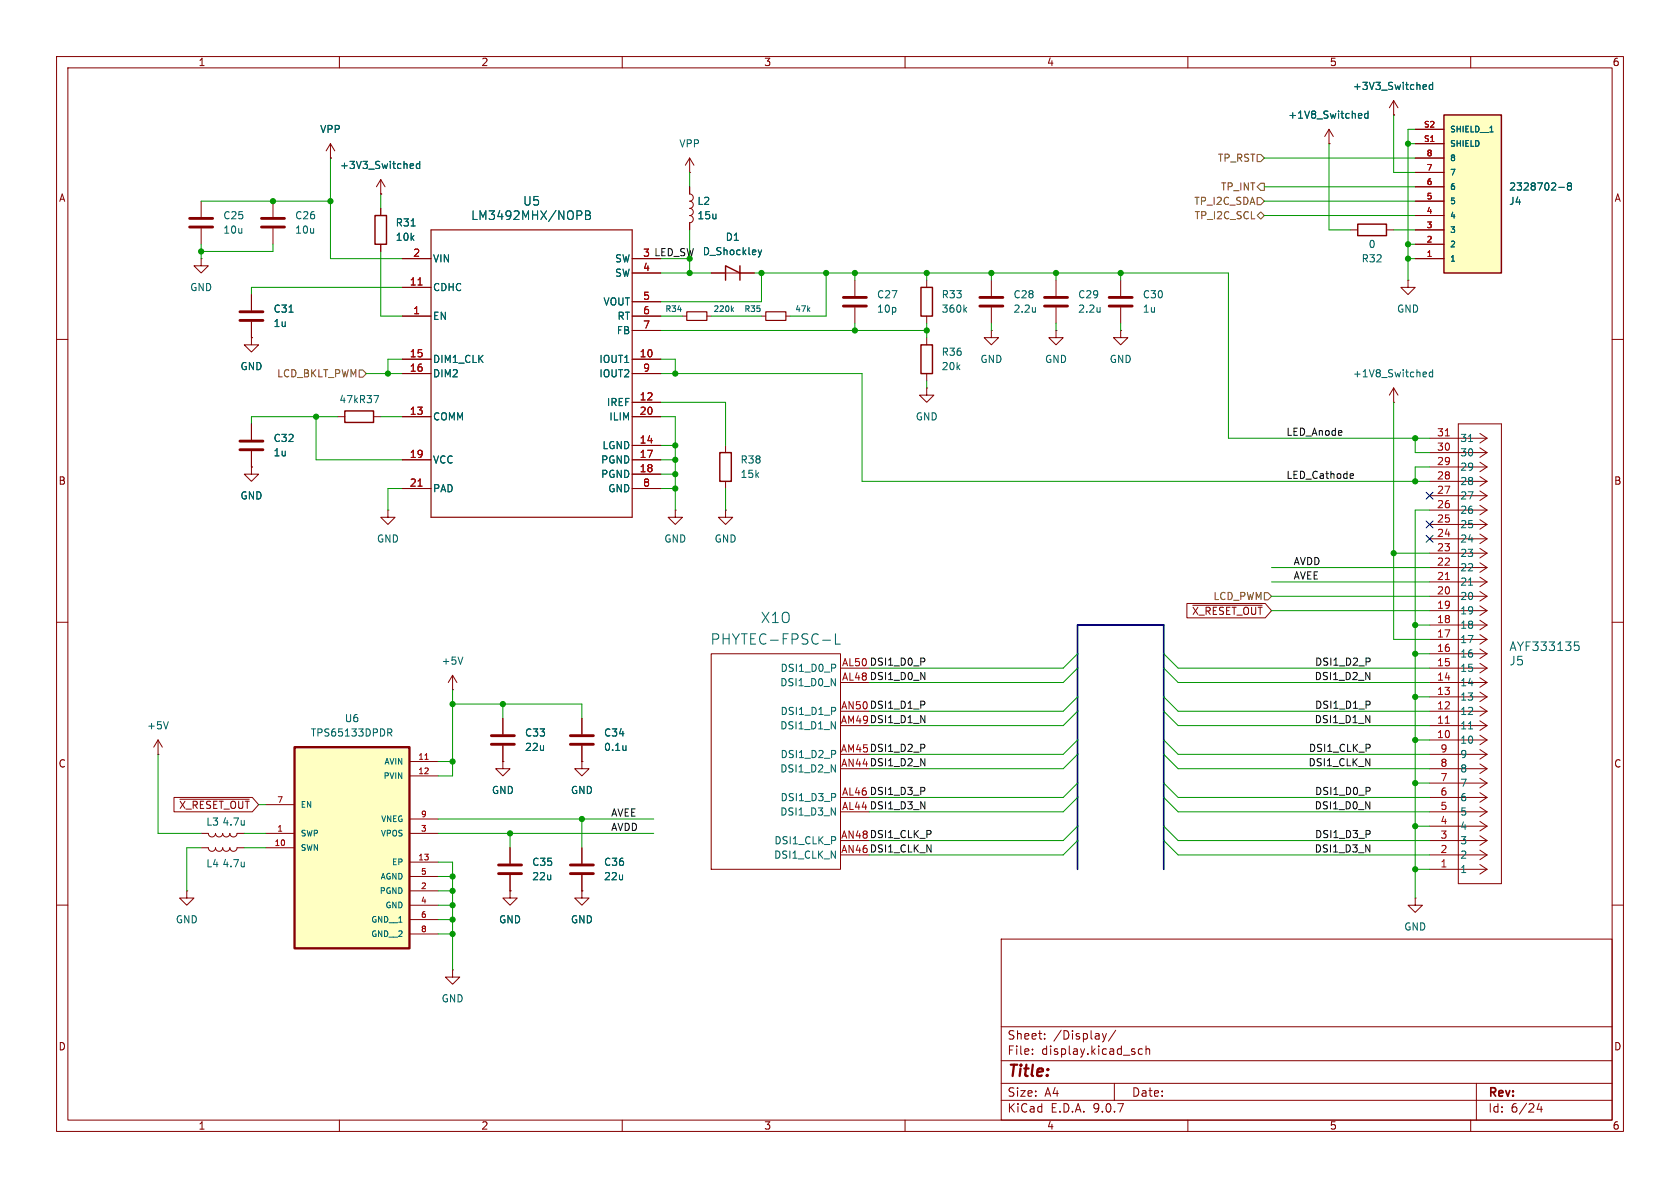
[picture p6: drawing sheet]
<svg xmlns="http://www.w3.org/2000/svg" width="297mm" height="210mm" viewBox="0 0 297 210" stroke-linecap="round" stroke-linejoin="round" font-family="sans-serif">
<g fill="none" stroke="#840000" stroke-width=".18">
<path d="M10 10h277v190h-277zM12 12h273v186h-273zM60 10v2M110 10v2M160 10v2M210 10v2M260 10v2M48.3 35.6v2.8M67.3 36.8v1.3M48.3 40.4v2.8M67.3 43.2v1.3M163.8 49.5v1.3"/>
<path d="M163.8 55.9v1.3M10 60h2M128.3 78.7v1.3M246.4 71.1h.1M246.4 68.6l-.8 1.3M246.4 68.6l.7 1.3M246.4 68.6v2.5M285 60h2M68.6 90.2v1.2h1.2l-1.2 1.3-1.3-1.3h1.3M68.6 90.2h.1M128.3 90.2v1.2h1.2l-1.2 1.3-1.3-1.3h1.3M128.3 90.2h.1"/>
<path d="M128.3 85.1v1.3M10 110h2M125.7 115.6h22.9v38.1h-22.9zM148.6 118.1h5.1M285 110h2M148.6 120.7h5.1M148.6 125.7h5.1M148.6 128.3h5.1M148.6 133.4h5.1M148.6 135.9h5.1M148.6 141h5.1M148.6 143.5h5.1"/>
<path d="M148.6 148.6h5.1M148.6 151.1h5.1M10 160h2M177 166h108v32h-108zM285 160h2M60 198v2M110 198v2M160 198v2M177 194.5h108M177 191.5h108M177 187.5h108M177 181.5h108"/>
<path d="M182.5 186.3v.1M182.5 185.5v.1M184.7 183.6v.1M184.7 182.8v.1M194.9 182.7l.3 1M195.2 183.7l-.1 .4-.2 .1M195.6 182.7l-.4 1M197 191.5v3M197.2 182.1l-1.2 2M202 185.5l-.5-.1-.3 .3v.4l.2 .2h.6M202.6 185.5l.2-.1 .4 .1v.9M202.6 184.9v1.5"/>
<path d="M210 198v2M260 198v2M261 191.5v6.5M272.1 195l-.4 1.1h1M272.5 195.6v1"/>
</g>
<path d="M66.3 38.1h2v5.1h-2zM162.8 50.8h2v5.1h-2zM127.3 80h2v5.1h-2z" fill="none" stroke="#840000" stroke-width=".25"/>
<path d="M72.7 39.9h.7M170.5 54.7l.4 .5M170.9 54.3l-.5 .5M251.8 65.8h.3l.1 .3-.6 .1M252.1 66.6h-.3M253.3 65.8h-.4l-.2 .2 .1 .6h.5M253.3 65.3v1.3M145.4 113.2h1.4M147.7 112v1.9h.9" fill="none" stroke="#006464" stroke-width=".18"/>
<path d="M46.2 38.6h4.1M46.2 40.1h4.1" fill="none" stroke="#840000" stroke-width=".51"/>
<path d="M255.3 20.3h10.1v28h-10.1z" fill="#ffffc2"/>
<path d="M255.3 20.3h10.1v28h-10.1zM130.8 48.3l-2.5-1.3v2.5M130.8 47v2.5" fill="none" stroke="#840000" stroke-width=".25"/>
<g fill="none" stroke="#840000" stroke-width=".18">
<path d="M246.4 17.8l-.8 1.3M246.4 17.8l.7 1.3M246.4 17.8v2.5M35.6 35.6v2.8M58.4 27.9h.1M58.4 25.4l-.7 1.3M58.4 25.4l.8 1.3M58.4 25.4v2.5M67.3 34.3h.1M67.3 31.8l-.8 1.2M67.3 31.8l.8 1.2M67.3 31.8v2.5"/>
<path d="M121.9 30.5h.1M121.9 33v1.3a.64 .64 0 0 1 .7 .6 .64 .64 0 0 1-.7 .7 .64 .64 0 0 1 .7 .6 .64 .64 0 0 1-.7 .6M121.9 36.8a.64 .64 0 0 1 .7 .7 .64 .64 0 0 1-.7 .6 .64 .64 0 0 1 .7 .6 .64 .64 0 0 1-.7 .7v1.2M121.9 27.9l-.7 1.3M121.9 27.9l.8 1.3M121.9 27.9v2.6M234.9 25.4h.1M234.9 22.9l-.7 1.2M234.9 22.9l.8 1.2M234.9 22.9v2.5M246.4 20.3h.1M250.2 38.1h5.1"/>
<path d="M250.2 35.6h5.1M250.2 33h5.1M250.2 30.5h5.1M250.2 27.9h5.1M250.2 25.4h5.1M250.2 22.9h5.1M35.6 45.7v1.3h1.2l-1.2 1.3-1.3-1.3h1.3M35.6 45.7h.1M35.6 40.4v2.8M125.7 48.3h7.6M151.1 49.5v2.8M151.1 54.4v2.8"/>
<path d="M175.3 58.4v1.3h1.2l-1.2 1.3-1.3-1.3h1.3M175.3 58.4h.1M175.3 49.5v2.8M175.3 54.4v2.8M186.7 58.4v1.3h1.3l-1.3 1.3-1.3-1.3h1.3M186.7 58.4h.1M186.7 49.5v2.8M186.7 54.4v2.8M250.2 45.7h5.1M250.2 43.2h5.1M250.2 40.6h5.1M163.8 68.6v1.3h1.3l-1.3 1.2-1.2-1.2h1.2"/>
<path d="M163.8 68.6h.1M252.7 77.5h10.2M257.8 74.9h7.6v81.3h-7.6zM261.6 79.2l1.3 .8M261.6 76.6l1.3 .9M262.9 77.5l-1.3 .8M119.4 90.2v1.2h1.2l-1.2 1.3-1.3-1.3h1.3M119.4 90.2h.1M252.7 97.8h10.2M252.7 95.3h10.2M252.7 92.7h10.2M252.7 90.2h10.2"/>
<path d="M252.7 87.6h10.2M252.7 85.1h10.2M252.7 82.6h10.2M252.7 80h10.2M261.6 99.5l1.3 .8M261.6 96.9l1.3 .9M261.6 94.4l1.3 .9M261.6 91.9l1.3 .8M261.6 89.3l1.3 .9M261.6 86.8l1.3 .8M261.6 84.2l1.3 .9M261.6 81.7l1.3 .9"/>
<path d="M262.9 97.8l-1.3 .8M262.9 95.3l-1.3 .8M262.9 92.7l-1.3 .9M262.9 90.2l-1.3 .8M262.9 87.6l-1.3 .9M262.9 85.1l-1.3 .8M262.9 82.6l-1.3 .8M262.9 80l-1.3 .9M80 119.4l-.8 1.3M80 119.4l.8 1.3M80 119.4v2.5M252.7 118.1h10.2"/>
<path d="M252.7 115.6h10.2M252.7 113h10.2M252.7 110.5h10.2M252.7 108h10.2M252.7 105.4h10.2M252.7 102.9h10.2M252.7 100.3h10.2M261.6 119.8l1.3 .9M261.6 117.3l1.3 .8M261.6 114.7l1.3 .9M261.6 112.2l1.3 .8M261.6 109.6l1.3 .9"/>
<path d="M261.6 107.1l1.3 .9M261.6 104.6l1.3 .8M261.6 102l1.3 .9M262.9 118.1l-1.3 .9M262.9 115.6l-1.3 .8M262.9 113l-1.3 .9M262.9 110.5l-1.3 .8M262.9 108l-1.3 .8M262.9 105.4l-1.3 .9M262.9 102.9l-1.3 .8M262.9 100.3l-1.3 .9M80 121.9h.1"/>
<path d="M88.9 134.6v1.3h1.3l-1.3 1.3-1.3-1.3h1.3M88.9 134.6h.1M88.9 127v2.8M88.9 131.8v2.8M102.9 134.6v1.3h1.2l-1.2 1.3-1.3-1.3h1.3M102.9 134.6h.1M102.9 127v2.8M102.9 131.8v2.8M252.7 138.4h10.2M252.7 135.9h10.2M252.7 133.4h10.2M252.7 130.8h10.2"/>
<path d="M252.7 128.3h10.2M252.7 125.7h10.2M252.7 123.2h10.2M252.7 120.7h10.2M261.6 137.6l1.3 .8M261.6 135l1.3 .9M261.6 132.5l1.3 .9M261.6 130l1.3 .8M261.6 127.4l1.3 .9M261.6 124.9l1.3 .8M261.6 122.3l1.3 .9M262.9 138.4l-1.3 .9"/>
<path d="M262.9 135.9l-1.3 .8M262.9 133.4l-1.3 .8M262.9 130.8l-1.3 .9M262.9 128.3l-1.3 .8M262.9 125.7l-1.3 .9M262.9 123.2l-1.3 .8M262.9 120.7l-1.3 .8M90.2 157.5v1.3h1.2l-1.2 1.2-1.3-1.2h1.3M90.2 157.5h.1M90.2 149.9v2.8M90.2 154.7v2.8M102.9 157.5v1.3h1.2l-1.2 1.2-1.3-1.2h1.3"/>
<path d="M102.9 157.5h.1M102.9 149.9v2.8M102.9 154.7v2.8M250.2 158.8v1.2h1.3l-1.3 1.3-1.3-1.3h1.3M250.2 158.8h.1M252.7 153.7h10.2M252.7 151.1h10.2M252.7 148.6h10.2M252.7 146.1h10.2M252.7 143.5h10.2M252.7 141h10.2M261.6 152.8l1.3 .9"/>
<path d="M261.6 150.3l1.3 .8M261.6 147.7l1.3 .9M261.6 145.2l1.3 .9M261.6 142.7l1.3 .8M261.6 140.1l1.3 .9M262.9 153.7l-1.3 .8M262.9 151.1l-1.3 .9M262.9 148.6l-1.3 .8M262.9 146.1l-1.3 .8M262.9 143.5l-1.3 .9M262.9 141l-1.3 .8M80 171.5v1.2h1.3l-1.3 1.3-1.3-1.3h1.3"/>
<path d="M80 171.5h.1"/>
</g>
<g fill="none" stroke="#006464" stroke-width=".18">
<path d="M241.8 19.6v1.3M251.8 15h.3l.1 .3-.6 .1M252.1 15.8h-.3M253.3 15h-.4l-.2 .2 .1 .6h.5M253.3 14.5v1.3M72.7 28.9l.4 .1v.2l-.6 .2M73.1 29.7l-.4 .1M74.2 29l-.4-.1-.2 .3 .1 .5h.5M74.2 28.5v1.3M240.3 20.1h.4l.1 .3-.6 .1M240.7 20.8l-.4 .1M241.8 20.1h-.3l-.3 .2 .2 .5h.4"/>
<path d="M263.4 23.3h.6M275.6 33.1h.9M277.3 32.9l-.2-.3 .2-.3h.3l.2 .3-.2 .3M277.3 32.9l-.2 .2 .1 .4 .1 .1 .4-.1 .1-.1v-.3l-.2-.2M277.3 32.9h.3M134 44.2l.3 .8M134.3 45l-.1 .4M134.7 44.2l-.4 .8M183.1 54.3v.9M183.1 55.1h-.1M194.5 54.3v.9M194.5 55.1h-.1"/>
<path d="M259.6 78h.7M81.8 116.1l-.4 1.3M259.6 103.4h.7M278.4 113.5h.7M278.5 114.1h.4l.3 .2-.2 .6-.5 .1M110.7 131.8v.9M110.7 132.5l-.1 .1M259.6 128.8h.7"/>
</g>
<g fill="none" stroke="#840000" stroke-width=".51">
<path d="M33.5 38.6h4.1M33.5 40.1h4.1M149.1 52.6h4.1M149.1 54.1h4.1M173.2 52.6h4.1M173.2 54.1h4.1M184.7 52.6h4M184.7 54.1h4M86.9 130h4M86.9 131.6h4M100.8 130h4.1M100.8 131.6h4.1"/>
<path d="M88.1 152.9h4.1M88.1 154.4h4.1M100.8 152.9h4.1M100.8 154.4h4.1"/>
</g>
<path d="M255.5 77.1h.7M255.5 102.5h.7M255.5 127.9h.7" fill="none" stroke="#a90000" stroke-width=".18"/>
<path d="M52.1 132.1h20.3v35.5h-20.3z" fill="#ffffc2"/>
<path d="M52.1 132.1h20.3v35.5h-20.3z" fill="none" stroke="#840000" stroke-width=".41"/>
<g fill="none" stroke="#840000" stroke-width=".18">
<path d="M58.4 27.9h.1M67.3 34.3h.1M67.3 36.8v1.3M121.9 33v1.3M121.9 39.4v1.2M234.9 25.4h.1M246.4 20.3h.1M250.2 38.1h5.1M250.2 35.6h5.1M250.2 33h5.1M250.2 30.5h5.1M250.2 27.9h5.1"/>
<path d="M250.2 25.4h5.1M250.2 22.9h5.1M44.4 59.7v1.3h1.3l-1.3 1.2-1.2-1.2h1.2M44.4 59.7h.1M44.4 52.1v2.8M44.4 56.9v2.8M67.3 43.2v1.3M71.1 55.9h5.1M71.1 45.7h5.1M71.1 50.8h5.1M111.8 55.9h5M111.8 45.7h5"/>
<path d="M111.8 53.3h5M111.8 58.4h5M111.8 48.3h5M120.6 55.9h.8M125 55.9h.7M125.7 48.3h2.6M130.8 48.3h2.5M134.6 55.9h.8M138.9 55.9h.8M163.8 59.7v1.3M198.1 58.4v1.3h1.3l-1.3 1.3-1.3-1.3h1.3M198.1 58.4h.1"/>
<path d="M198.1 49.5v2.8M198.1 54.4v2.8M238.8 40.6h1.2M245.1 40.6h1.3M248.9 49.5v1.3h1.3l-1.3 1.3-1.3-1.3h1.3M248.9 49.5h.1M250.2 40.6h5.1M250.2 45.7h5.1M250.2 43.2h5.1M44.4 74.9v2.8M44.4 79.8v2.8M59.7 73.7h1.3"/>
<path d="M66 73.7h1.3M71.1 63.5h5.1M71.1 66h5.1M71.1 73.7h5.1M111.8 63.5h5M111.8 66h5M111.8 73.7h5M111.8 71.1h5M111.8 78.7h5M163.8 66v1.3M44.4 82.6v1.2h1.3l-1.3 1.3-1.2-1.3h1.2M44.4 82.6h.1"/>
<path d="M71.1 86.4h5.1M71.1 81.3h5.1M111.8 86.4h5M111.8 81.3h5M111.8 83.8h5M209.8 106.7h13.9l1.1 1.3-1.1 1.2h-13.9zM210.9 107h12.2M27.9 133.4h.1M27.9 130.8l-.7 1.3M27.9 130.8l.8 1.3M27.9 130.8v2.6M72.4 134.6h5.1"/>
<path d="M72.4 137.2h5.1M88.9 134.6h.1M88.9 127v2.8M88.9 131.8v2.8M102.9 134.6h.1M102.9 127v2.8M102.9 131.8v2.8M30.8 141h13.8l1.1 1.2-1.1 1.3h-13.8zM31.8 141.3h12.3M33 157.5v1.3h1.3l-1.3 1.2-1.3-1.2h1.3M33 157.5h.1M35.6 147.3h1.2a.64 .64 0 0 0 .7 .7 .64 .64 0 0 0 .6-.7 .64 .64 0 0 0 .6 .7 .64 .64 0 0 0 .7-.7 .64 .64 0 0 0 .6 .7 .64 .64 0 0 0 .6-.7 .64 .64 0 0 0 .7 .7 .64 .64 0 0 0 .6-.7h1.3"/>
<path d="M35.6 149.9h1.2a.64 .64 0 0 0 .7 .6 .64 .64 0 0 0 .6-.6 .64 .64 0 0 0 .6 .6 .64 .64 0 0 0 .7-.6 .64 .64 0 0 0 .6 .6 .64 .64 0 0 0 .6-.6 .64 .64 0 0 0 .7 .6 .64 .64 0 0 0 .6-.6h1.3M47 142.2h5.1M47 147.3h5.1M47 149.9h5.1M72.4 147.3h5.1M72.4 144.8h5.1M72.4 152.4h5.1M72.4 154.9h5.1M72.4 157.5h5.1M90.2 157.5h.1M90.2 149.9v2.8M90.2 154.7v2.8"/>
<path d="M102.9 157.5h.1M102.9 149.9v2.8M102.9 154.7v2.8M72.4 160h5.1M72.4 162.6h5.1M72.4 165.1h5.1"/>
</g>
<path d="M73.9 50.4h.7M73.9 85.9h.7M75.1 134.2h.6" fill="none" stroke="#a90000" stroke-width=".18"/>
<g fill="none" stroke="#006464" stroke-width=".18">
<path d="M241.8 19.6v1.3M251.8 15h.3l.1 .3-.6 .1M252.1 15.8h-.3M253.3 15h-.4l-.2 .2 .1 .6h.5M253.3 14.5v1.3M72.7 39.9h.7M72.7 28.9l.4 .1v.2l-.6 .2M73.1 29.7l-.4 .1M74.2 29l-.4-.1-.2 .3 .1 .5h.5M74.2 28.5v1.3M102.8 37.4v.5M103.5 37.3h.5l.2 .1 .1 .3-.3 .3a.41 .41 0 0 1 .4 .4 .41 .41 0 0 1-.3 .4h-.6z"/>
<path d="M103.5 38h.5M240.3 20.1h.4l.1 .3-.6 .1M240.7 20.8l-.4 .1M241.8 20.1h-.3l-.3 .2 .2 .5h.4M263.4 23.3h.6M275.6 33.1h.9M277.3 32.9l-.2-.3 .2-.3h.3l.2 .3-.2 .3M277.3 32.9l-.2 .2 .1 .4 .1 .1 .4-.1 .1-.1v-.3l-.2-.2M277.3 32.9h.3M51.1 55.2h.7M129.4 54.7l.3 .4M129.7 54.4l-.4 .4"/>
<path d="M134 44.2l.3 .8M134.3 45l-.1 .4M134.7 44.2l-.4 .8M29.8 127.6l-.5 1.2M68.5 128.8h.5l.3 .3-.1 .4h-.7M68.9 129.5l.4 .6M110.7 131.8v.9M110.7 132.5l-.1 .1M43.2 145v.9M43.2 152.4v.8M43.2 145.7l-.1 .1M43.2 153.1l-.1 .1"/>
</g>
<path d="M240 39.6h5.1v2.1h-5.1zM61 72.6h5v2.1h-5zM162.8 61h2v5h-2z" fill="none" stroke="#840000" stroke-width=".25"/>
<path d="M42.4 55.1h4.1M42.4 56.6h4.1M196.1 52.6h4.1M196.1 54.1h4.1M42.4 78h4.1M42.4 79.5h4.1" fill="none" stroke="#840000" stroke-width=".51"/>
<path d="M76.2 40.6h35.6v50.8h-35.6zM121.4 55.1h3.6v1.5h-3.6zM135.4 55.1h3.5v1.5h-3.5z" fill="none" stroke="#840000" stroke-width=".2"/>
<path d="M222.2 27.3h.7l.6 .6-.6 .7h-.7zM222.2 38.1l.7-.6 .6 .6-.6 .6zM222.2 34.9h.7l.6 .7-.6 .6h-.7zM222.9 32.4h.6v1.3h-.6l-.7-.7zM63.5 65.4h.6l.7 .6-.7 .7h-.6zM223.5 104.8h.7l.6 .6-.6 .6h-.7z" fill="none" stroke="#725600" stroke-width=".18"/>
<path d="M238.9 83.7l.3 .1 .1 .2-.6 .2M239.2 84.5l-.3 .1" fill="none" stroke="#0f0f0f" stroke-width=".18"/>
<path d="M190.5 153.7v-43.2h15.2v43.2" fill="none" stroke="#000084" stroke-width=".3"/>
<g fill="none" stroke="#009600" stroke-width=".18">
<path d="M35.6 35.6h22.8M58.4 27.9v17.8h12.7M67.3 34.3v2.5M121.9 30.5v2.5M223.5 33h26.7M223.5 35.6h26.7M223.5 38.1h26.7M223.5 27.9h26.7M234.9 25.4v15.2h3.9M246.4 20.3v10.2h3.8M248.9 25.4h1.3M250.2 22.9h-1.3v26.6"/>
<path d="M35.6 43.2v2.5M48.3 43.2v1.3h-12.7M67.3 44.5v11.4h3.8M71.1 50.8h-26.7v1.3M116.8 48.3h8.9M116.8 58.4h47M116.8 55.9h3.8M116.8 45.7h5.1M121.9 40.6v7.7M125.7 55.9h8.9M133.3 48.3h83.9v29.2h35.5M134.6 48.3v5h-17.8"/>
<path d="M146 48.3v7.6h-6.3M151.1 48.3v1.2M151.1 57.2v1.2M163.8 48.3v1.2M163.8 57.2v2.5M175.3 48.3v1.2M175.3 57.2v1.2M186.7 48.3v1.2M186.7 57.2v1.2M198.1 48.3v1.2M198.1 57.2v1.2M246.4 40.6h3.8"/>
<path d="M248.9 43.2h1.3M248.9 45.7h1.3M55.9 73.7v7.6h15.2M59.7 73.7h-15.3v1.2M64.8 66h6.3M67.3 73.7h3.8M71.1 63.5h-2.5v2.5M116.8 66h35.6v19.1h100.3M116.8 71.1h11.5v7.6M116.8 63.5h2.6v2.5M116.8 73.7h2.6v16.5M116.8 78.7h2.6"/>
<path d="M163.8 67.3v1.3M246.4 71.1v41.9h6.3M250.2 77.5v2.5h2.5M71.1 86.4h-2.5v3.8M116.8 86.4h2.6M116.8 81.3h2.6M116.8 83.8h2.6M128.3 86.4v3.8M246.4 97.8h6.3M252.7 90.2h-2.5v68.6M252.7 82.6h-2.5v2.5M190.5 115.6l-2.5 2.5h-34.3"/>
<path d="M190.5 118.1l-2.5 2.6h-34.3M205.7 115.6l2.6 2.5h44.4M205.7 118.1l2.6 2.6h44.4M224.8 108h27.9M224.8 105.4h27.9M224.8 100.3h27.9M224.8 102.9h27.9M250.2 110.5h2.5M250.2 115.6h2.5M27.9 133.4v13.9h7.7M77.5 134.6h2.5M80 124.5h22.9v2.5"/>
<path d="M80 121.9v15.3h-2.5M88.9 124.5v2.5M190.5 133.4l-2.5 2.5h-34.3M190.5 138.4l-2.5 2.6h-34.3M190.5 130.8l-2.5 2.6h-34.3M190.5 123.2l-2.5 2.5h-34.3M190.5 125.7l-2.5 2.6h-34.3M205.7 133.4l2.6 2.5h44.4M205.7 138.4l2.6 2.6h44.4M205.7 130.8l2.6 2.6h44.4M205.7 123.2l2.6 2.5h44.4M205.7 125.7l2.6 2.6h44.4"/>
<path d="M250.2 130.8h2.5M250.2 138.4h2.5M250.2 123.2h2.5M35.6 149.9h-2.6v7.6M43.2 147.3h3.8M43.2 149.9h3.8M77.5 147.3h38.1M77.5 144.8h38.1M77.5 152.4h2.5v19.1M77.5 157.5h2.5M77.5 154.9h2.5M90.2 147.3v2.6"/>
<path d="M102.9 144.8v5.1M190.5 148.6l-2.5 2.5h-34.3M190.5 146.1l-2.5 2.5h-34.3M190.5 141l-2.5 2.5h-34.3M205.7 148.6l2.6 2.5h44.4M205.7 146.1l2.6 2.5h44.4M205.7 141l2.6 2.5h44.4M250.2 153.7h2.5M250.2 146.1h2.5M77.5 162.6h2.5M77.5 160h2.5M77.5 165.1h2.5"/>
</g>
<path d="M252.1 87l1.2 1.2M252.1 92.1l1.2 1.2M252.1 94.6l1.2 1.3M253.3 87l-1.2 1.2M253.3 92.1l-1.2 1.2M253.3 94.6l-1.2 1.3" fill="none" stroke="#000084" stroke-width=".18"/>
<g fill="#009600" stroke="#009600" stroke-width=".18">
<circle cx="250.2" cy="130.8" r=".46"/>
<circle cx="250.2" cy="138.4" r=".46"/>
<circle cx="250.2" cy="153.7" r=".46"/>
<circle cx="250.2" cy="146.1" r=".46"/>
<circle cx="250.2" cy="123.2" r=".46"/>
<circle cx="248.9" cy="45.7" r=".46"/>
<circle cx="248.9" cy="43.2" r=".46"/>
<circle cx="250.2" cy="85.1" r=".46"/>
<circle cx="250.2" cy="77.5" r=".46"/>
<circle cx="175.3" cy="48.3" r=".46"/>
<circle cx="248.9" cy="25.4" r=".46"/>
<circle cx="198.1" cy="48.3" r=".46"/>
<circle cx="163.8" cy="48.3" r=".46"/>
<circle cx="186.7" cy="48.3" r=".46"/>
<circle cx="250.2" cy="115.6" r=".46"/>
<circle cx="246.4" cy="97.8" r=".46"/>
<circle cx="250.2" cy="110.5" r=".46"/>
<circle cx="88.9" cy="124.5" r=".46"/>
<circle cx="119.4" cy="83.8" r=".46"/>
<circle cx="119.4" cy="86.4" r=".46"/>
<circle cx="119.4" cy="81.3" r=".46"/>
<circle cx="119.4" cy="78.7" r=".46"/>
<circle cx="163.8" cy="58.4" r=".46"/>
<circle cx="151.1" cy="58.4" r=".46"/>
<circle cx="121.9" cy="48.3" r=".46"/>
<circle cx="146" cy="48.3" r=".46"/>
<circle cx="151.1" cy="48.3" r=".46"/>
<circle cx="119.4" cy="66" r=".46"/>
<circle cx="134.6" cy="48.3" r=".46"/>
<circle cx="48.3" cy="35.6" r=".46"/>
<circle cx="58.4" cy="35.6" r=".46"/>
<circle cx="35.6" cy="44.5" r=".46"/>
<circle cx="90.2" cy="147.3" r=".46"/>
<circle cx="102.9" cy="144.8" r=".46"/>
<circle cx="80" cy="134.6" r=".46"/>
<circle cx="80" cy="160" r=".46"/>
<circle cx="80" cy="154.9" r=".46"/>
<circle cx="80" cy="157.5" r=".46"/>
<circle cx="80" cy="124.5" r=".46"/>
<circle cx="80" cy="165.1" r=".46"/>
<circle cx="80" cy="162.6" r=".46"/>
<circle cx="68.6" cy="66" r=".46"/>
<circle cx="55.9" cy="73.7" r=".46"/>
</g>
<text font-size="2.8" fill="#840000" x="178" y="190.9">Title:</text>
<g font-size="2.5" fill="#006464">
<text x="134.4" y="110.4">X1O</text>
<text x="125.5" y="114.2">PHYTEC-FPSC-L</text>
</g>
<g font-size="2.1" fill="#006464">
<text x="83.2" y="39.1">LM3492MHX/NOPB</text>
<text x="92.4" y="36.6">U5</text>
<text x="266.8" y="117.8">J5</text>
<text x="266.8" y="115.3">AYF333135</text>
</g>
<g font-size="2.1" fill="#840000">
<text x="178" y="184">Sheet:</text>
<text x="186.2" y="184">/Display/</text>
<text x="178" y="186.7">File:</text>
<text x="184.1" y="186.7">display.kicad_sch</text>
<text x="178" y="196.9">KiCad</text>
<text x="178" y="194.1">Size:</text>
<text x="184.7" y="194.1">A4</text>
<text x="185.7" y="196.9">E.D.A.</text>
<text x="193.3" y="196.9">9.0.7</text>
<text x="200" y="194.1">Date:</text>
<text x="263" y="194.3">Rev:</text>
<text x="263" y="196.9">Id:</text>
<text x="267.1" y="196.9">6/24</text>
</g>
<g font-size="1.8" fill="#840000">
<text x="35" y="11.9">1</text>
<text x="85" y="11.9">2</text>
<text x="135" y="11.9">3</text>
<text x="185" y="11.9">4</text>
<text x="235" y="11.9">5</text>
<text x="285" y="11.9">6</text>
<text x="10.3" y="35.9">A</text>
<text x="285.3" y="35.9">A</text>
<text x="10.3" y="85.9">B</text>
<text x="285.3" y="85.9">B</text>
<text x="210.6" y="108.9">~{X_RESET_OUT}</text>
<text x="10.3" y="135.9">C</text>
<text x="285.3" y="135.9">C</text>
<text x="10.3" y="185.9">D</text>
<text x="285.3" y="185.9">D</text>
<text x="35" y="199.9">1</text>
<text x="85" y="199.9">2</text>
<text x="135" y="199.9">3</text>
<text x="185" y="199.9">4</text>
<text x="235" y="199.9">5</text>
<text x="285" y="199.9">6</text>
</g>
<g font-size="1.8" fill="#006464">
<text x="239.1" y="16.1">+3V3_Switched</text>
<text x="56.5" y="23.7">VPP</text>
<text x="227.7" y="21.2">+1V8_Switched</text>
<text x="120" y="26.3">VPP</text>
<text x="60" y="30.1">+3V3_Switched</text>
<text x="266.7" y="33.9">2328702-8</text>
<text x="39.4" y="39">C25</text>
<text x="39.4" y="41.5">10u</text>
<text x="52.1" y="39">C26</text>
<text x="52.1" y="41.5">10u</text>
<text x="69.9" y="40.2">R31</text>
<text x="123.2" y="36.4">L2</text>
<text x="123.2" y="39">15u</text>
<text x="266.7" y="36.4">J4</text>
<text x="69.9" y="42.8">10k</text>
<text x="76.5" y="46.6">VIN</text>
<text x="108.6" y="46.6">SW</text>
<text x="124.1" y="45.3">D_Shockley</text>
<text x="128.2" y="42.8">D1</text>
<text x="240.6" y="46.6">R32</text>
<text x="241.9" y="44">0</text>
<text x="33.5" y="51.7">GND</text>
<text x="76.5" y="51.7">CDHC</text>
<text x="108.6" y="49.1">SW</text>
<text x="154.9" y="52.9">C27</text>
<text x="166.4" y="52.9">R33</text>
<text x="179.1" y="52.9">C28</text>
<text x="190.5" y="52.9">C29</text>
<text x="201.9" y="52.9">C30</text>
<text x="48.3" y="58">1u</text>
<text x="48.3" y="55.5">C31</text>
<text x="76.5" y="56.7">EN</text>
<text x="106.6" y="54.2">VOUT</text>
<text x="108.9" y="59.3">FB</text>
<text x="109.1" y="56.7">RT</text>
<text x="154.9" y="55.5">10p</text>
<text x="166.4" y="55.5">360k</text>
<text x="179.1" y="55.5">2.2u</text>
<text x="190.5" y="55.5">2.2u</text>
<text x="201.9" y="55.5">1u</text>
<text x="246.9" y="55.5">GND</text>
<text x="42.4" y="65.6">GND</text>
<text x="76.5" y="64.4">DIM1_CLK</text>
<text x="105.9" y="64.4">IOUT1</text>
<text x="166.4" y="65.6">20k</text>
<text x="166.4" y="63.1">R36</text>
<text x="173.2" y="64.4">GND</text>
<text x="184.7" y="64.4">GND</text>
<text x="196.1" y="64.4">GND</text>
<text x="59.9" y="71.5">47k R37</text>
<text x="76.5" y="66.9">DIM2</text>
<text x="105.9" y="66.9">IOUT2</text>
<text x="107.2" y="72">IREF</text>
<text x="239.1" y="66.9">+1V8_Switched</text>
<text x="76.5" y="74.5">COMM</text>
<text x="107.6" y="74.5">ILIM</text>
<text x="161.8" y="74.5">GND</text>
<text x="48.3" y="80.9">1u</text>
<text x="48.3" y="78.3">C32</text>
<text x="76.5" y="82.1">VCC</text>
<text x="106.2" y="82.1">PGND</text>
<text x="106.4" y="79.6">LGND</text>
<text x="130.8" y="82.1">R38</text>
<text x="258.1" y="83.4">29</text>
<text x="258.1" y="80.9">30</text>
<text x="258.1" y="78.3">31</text>
<text x="42.4" y="88.5">GND</text>
<text x="76.5" y="87.2">PAD</text>
<text x="106.2" y="84.7">PGND</text>
<text x="107.4" y="87.2">GND</text>
<text x="130.8" y="84.7">15k</text>
<text x="258.1" y="88.5">27</text>
<text x="258.1" y="86">28</text>
<text x="258.1" y="93.6">25</text>
<text x="258.1" y="91">26</text>
<text x="66.5" y="96.1">GND</text>
<text x="117.3" y="96.1">GND</text>
<text x="126.2" y="96.1">GND</text>
<text x="258.1" y="101.2">22</text>
<text x="258.1" y="98.7">23</text>
<text x="258.1" y="96.1">24</text>
<text x="258.1" y="106.3">20</text>
<text x="258.1" y="103.7">21</text>
<text x="258.1" y="113.9">17</text>
<text x="258.1" y="111.4">18</text>
<text x="258.1" y="108.8">19</text>
<text x="78" y="117.7">+5V</text>
<text x="137.9" y="119">DSI1_D0_P</text>
<text x="258.1" y="119">15</text>
<text x="258.1" y="116.4">16</text>
<text x="137.8" y="121.5">DSI1_D0_N</text>
<text x="258.1" y="124.1">13</text>
<text x="258.1" y="121.5">14</text>
<text x="25.9" y="129.1">+5V</text>
<text x="54.8" y="130.4">TPS65133DPDR</text>
<text x="60.9" y="127.9">U6</text>
<text x="92.7" y="130.4">C33</text>
<text x="106.7" y="130.4">C34</text>
<text x="137.8" y="129.1">DSI1_D1_N</text>
<text x="137.9" y="126.6">DSI1_D1_P</text>
<text x="258.1" y="131.7">10</text>
<text x="258.1" y="129.1">11</text>
<text x="258.1" y="126.6">12</text>
<text x="92.7" y="132.9">22u</text>
<text x="106.7" y="132.9">0.1u</text>
<text x="137.8" y="136.8">DSI1_D2_N</text>
<text x="137.9" y="134.2">DSI1_D2_P</text>
<text x="258.1" y="136.8">8</text>
<text x="258.1" y="134.2">9</text>
<text x="86.9" y="140.6">GND</text>
<text x="100.8" y="140.6">GND</text>
<text x="137.9" y="141.8">DSI1_D3_P</text>
<text x="258.1" y="141.8">6</text>
<text x="258.1" y="139.3">7</text>
<text x="36.4" y="146.2">L3</text>
<text x="39.2" y="146.2">4.7u</text>
<text x="136.8" y="149.5">DSI1_CLK_P</text>
<text x="137.8" y="144.4">DSI1_D3_N</text>
<text x="258.1" y="149.5">3</text>
<text x="258.1" y="146.9">4</text>
<text x="258.1" y="144.4">5</text>
<text x="36.4" y="153.5">L4</text>
<text x="39.2" y="153.5">4.7u</text>
<text x="94" y="153.3">C35</text>
<text x="94" y="155.8">22u</text>
<text x="106.7" y="153.3">C36</text>
<text x="106.7" y="155.8">22u</text>
<text x="136.8" y="152">DSI1_CLK_N</text>
<text x="258.1" y="154.5">1</text>
<text x="258.1" y="152">2</text>
<text x="31" y="163.4">GND</text>
<text x="88.1" y="163.4">GND</text>
<text x="100.8" y="163.4">GND</text>
<text x="248.2" y="164.7">GND</text>
<text x="78" y="177.4">GND</text>
</g>
<g font-size="1.8" fill="#725600">
<text x="215.2" y="28.8">TP_RST</text>
<text x="215.7" y="33.9">TP_INT</text>
<text x="211" y="36.4">TP_I2C_SDA</text>
<text x="211.1" y="39">TP_I2C_SCL</text>
<text x="48.9" y="66.9">LCD_BKLT_PWM</text>
<text x="214.4" y="106.3">LCD_PWM</text>
</g>
<g font-size="1.8" fill="#a90000">
<text x="73" y="45.5">2</text>
<text x="113.6" y="45.5">3</text>
<text x="72.3" y="50.5">11</text>
<text x="113.6" y="53.1">5</text>
<text x="113.6" y="48">4</text>
<text x="73" y="55.6">1</text>
<text x="113.6" y="55.6">6</text>
<text x="113.6" y="58.2">7</text>
<text x="72.3" y="63.2">15</text>
<text x="72.3" y="65.8">16</text>
<text x="113" y="63.2">10</text>
<text x="113.6" y="65.8">9</text>
<text x="113" y="70.9">12</text>
<text x="72.3" y="73.4">13</text>
<text x="113" y="73.4">20</text>
<text x="254" y="77.2">31</text>
<text x="72.3" y="81">19</text>
<text x="113" y="78.5">14</text>
<text x="113" y="81">17</text>
<text x="113" y="83.6">18</text>
<text x="254" y="82.3">29</text>
<text x="254" y="79.8">30</text>
<text x="72.3" y="86.1">21</text>
<text x="113.6" y="86.1">8</text>
<text x="254" y="89.9">26</text>
<text x="254" y="87.4">27</text>
<text x="254" y="84.8">28</text>
<text x="254" y="95">24</text>
<text x="254" y="92.5">25</text>
<text x="254" y="100.1">22</text>
<text x="254" y="97.5">23</text>
<text x="254" y="107.7">19</text>
<text x="254" y="105.2">20</text>
<text x="254" y="102.6">21</text>
<text x="254" y="112.8">17</text>
<text x="254" y="110.2">18</text>
<text x="254" y="117.9">15</text>
<text x="254" y="115.3">16</text>
<text x="254" y="125.5">12</text>
<text x="254" y="122.9">13</text>
<text x="254" y="120.4">14</text>
<text x="254" y="130.6">10</text>
<text x="254" y="128">11</text>
<text x="254.6" y="135.6">8</text>
<text x="254.6" y="133.1">9</text>
<text x="254.6" y="143.3">5</text>
<text x="254.6" y="140.7">6</text>
<text x="254.6" y="138.2">7</text>
<text x="254.6" y="148.3">3</text>
<text x="254.6" y="145.8">4</text>
<text x="254.6" y="153.4">1</text>
<text x="254.6" y="150.9">2</text>
</g>
<g font-size="1.8" fill="#009600">
<text x="113.6" y="45.5">3 LED_SW</text>
<text x="31.6" y="143.2">~{X_RESET_OUT}</text>
</g>
<g font-size="1.8" fill="#0f0f0f">
<text x="227.3" y="77.1">LED_Anode</text>
<text x="227.3" y="84.7">LED_Cathode</text>
<text x="228.6" y="100">AVDD</text>
<text x="228.6" y="102.5">AVEE</text>
<text x="148.8" y="117.9">AL50 DSI1_D0_P</text>
<text x="232.4" y="117.8">DSI1_D2_P</text>
<text x="148.6" y="125.5">AN50 DSI1_D1_P</text>
<text x="148.8" y="120.4">AL48 DSI1_D0_N</text>
<text x="232.3" y="120.3">DSI1_D2_N</text>
<text x="232.4" y="125.4">DSI1_D1_P</text>
<text x="148.5" y="128">AM49 DSI1_D1_N</text>
<text x="232.3" y="127.9">DSI1_D1_N</text>
<text x="148.5" y="133.1">AM45 DSI1_D2_P</text>
<text x="148.6" y="135.6">AN44 DSI1_D2_N</text>
<text x="231.2" y="135.5">DSI1_CLK_N</text>
<text x="231.3" y="133">DSI1_CLK_P</text>
<text x="148.8" y="140.7">AL46 DSI1_D3_P</text>
<text x="148.8" y="143.3">AL44 DSI1_D3_N</text>
<text x="232.3" y="143.2">DSI1_D0_N</text>
<text x="232.4" y="140.6">DSI1_D0_P</text>
<text x="107.9" y="144.4">AVEE</text>
<text x="107.9" y="147">AVDD</text>
<text x="148.6" y="148.3">AN48 DSI1_CLK_P</text>
<text x="232.4" y="148.2">DSI1_D3_P</text>
<text x="148.6" y="150.9">AN46 DSI1_CLK_N</text>
<text x="232.3" y="150.8">DSI1_D3_N</text>
</g>
<g font-size="1.4" fill="#a90000">
<text x="251.6" y="22.6">S2</text>
<text x="251.6" y="25.1">S1</text>
<text x="252.1" y="27.7">8</text>
<text x="252.1" y="35.3">5</text>
<text x="252.1" y="32.8">6</text>
<text x="252.1" y="30.2">7</text>
<text x="252.1" y="40.4">3</text>
<text x="252.1" y="37.8">4</text>
<text x="252.1" y="45.5">1</text>
<text x="252.1" y="42.9">2</text>
<text x="73.8" y="134.4">11</text>
<text x="73.8" y="136.9">12</text>
<text x="48.9" y="142">7</text>
<text x="48.4" y="149.6">10</text>
<text x="48.9" y="147.1">1</text>
<text x="74.3" y="144.5">9</text>
<text x="74.3" y="147.1">3</text>
<text x="73.8" y="152.1">13</text>
<text x="74.3" y="154.7">5</text>
<text x="74.3" y="157.2">2</text>
<text x="74.3" y="159.8">4</text>
<text x="74.3" y="162.3">6</text>
<text x="74.3" y="164.8">8</text>
</g>
<g font-size="1.4" fill="#006464">
<text x="256.3" y="23.6">SHIELD__1</text>
<text x="256.3" y="28.7">8</text>
<text x="256.3" y="26.1">SHIELD</text>
<text x="256.3" y="33.8">6</text>
<text x="256.3" y="31.2">7</text>
<text x="256.3" y="41.4">3</text>
<text x="256.3" y="38.8">4</text>
<text x="256.3" y="36.3">5</text>
<text x="256.3" y="46.5">1</text>
<text x="256.3" y="43.9">2</text>
<text x="117.5" y="55.3">R34</text>
<text x="126" y="55.3">220k</text>
<text x="131.5" y="55.3">R35</text>
<text x="140.5" y="55.3">47k</text>
<text x="67.7" y="137.9">PVIN</text>
<text x="67.8" y="135.4">AVIN</text>
<text x="53.1" y="143">EN</text>
<text x="53.1" y="148.1">SWP</text>
<text x="67.2" y="148.1">VPOS</text>
<text x="67.2" y="145.5">VNEG</text>
<text x="53.1" y="150.6">SWN</text>
<text x="67.2" y="155.7">AGND</text>
<text x="69.2" y="153.1">EP</text>
<text x="67" y="158.2">PGND</text>
<text x="68" y="160.8">GND</text>
<text x="65.5" y="163.3">GND__1</text>
<text x="65.5" y="165.8">GND__2</text>
</g>
</svg>
